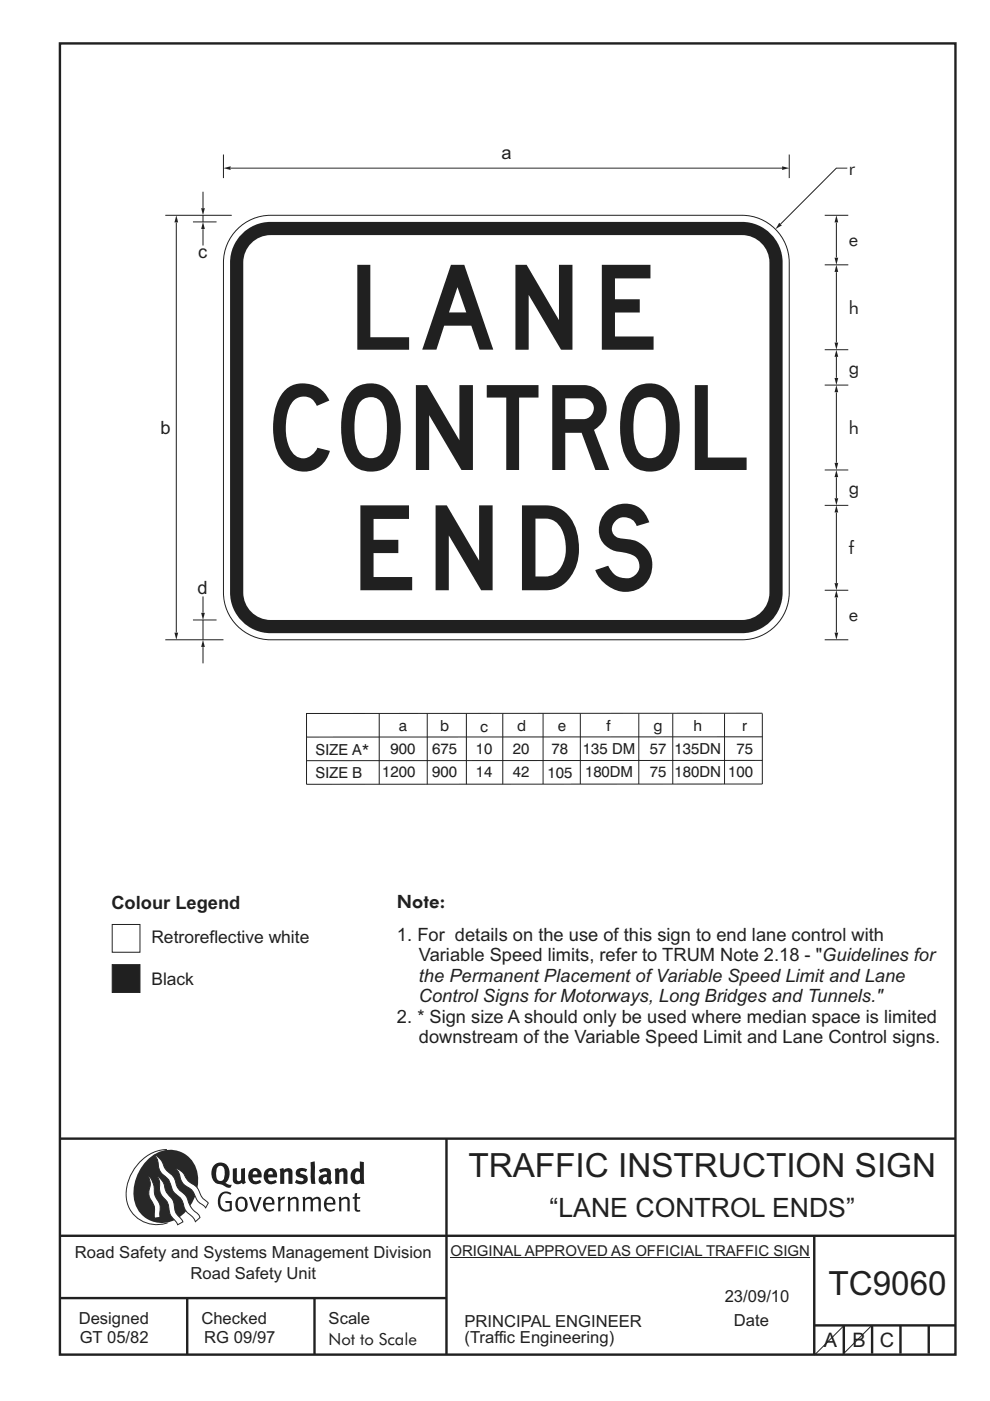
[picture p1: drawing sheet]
<svg xmlns="http://www.w3.org/2000/svg" width="210mm" height="297mm" viewBox="0 0 210 297" stroke-linecap="round" stroke-linejoin="round" font-family="sans-serif">
<g fill="none" stroke="#231f20" stroke-width=".51">
<path d="M12.7 9.2h190v278h-190zM12.7 241.4h190M94.7 241.4v45.8M12.7 262h190M12.7 275.2h82M39.7 275.2v12M66.7 275.2v12M172.7 262.2v25M172.7 281h30M179 281v6M185 281v6M191 281v6"/>
<path d="M197 281v6"/>
</g>
<path d="M95.5 266.7h76.3" fill="none" stroke="#231f20" stroke-width=".21"/>
<path d="M23.8 204.5h5.9v5.9h-5.9z" fill-rule="evenodd" fill="#231f20" stroke="#231f20" stroke-width=".21"/>
<path d="M23.8 196h5.9v5.9h-5.9z" fill-rule="evenodd" fill="#fff" stroke="#231f20" stroke-width=".21"/>
<path d="M35.4 243.7a9.3 9.3 0 0 0-8.6 8.6 6.5 6.5 0 0 0 8.8 7" fill="none" stroke="#2b2824" stroke-width=".21"/>
<path d="M31.4 245.8a6.1 6.1 0 0 1 6.8-1.6 6.1 6.1 0 0 1 3.8 5.7 9.5 9.5 0 0 1-5.9 9.2 6 6 0 0 1-7.8-6.3 10.3 10.3 0 0 1 3.1-7z" fill-rule="evenodd" fill="#2b2824"/>
<g fill="#fff" stroke="#2b2824" stroke-width=".21">
<path d="M31.6 249.4a1.47 1.47 0 0 1 .7 1.1l.4 1.5a4.1 4.1 0 0 0 1.1 3l.2 1.1v2l-1.2 .2-.1-1a3.9 3.9 0 0 0-.9-3.3 5 5 0 0 1 .1-2.9z" fill-rule="evenodd"/>
<path d="M37.2 247.7l.6 .2a4.2 4.2 0 0 1 1.9 2.3l1.1 .8a3.2 3.2 0 0 1 1.7 2.3l.6 .8 1.1 1-.6 1-.4-.5a3.8 3.8 0 0 1-2-2.6 4.6 4.6 0 0 0-2-1.7 5.1 5.1 0 0 1-1.3-2.8z" fill-rule="evenodd"/>
<path d="M32.8 244.9a3.4 3.4 0 0 1 2 2.5l.8 1a4.3 4.3 0 0 1 2 3.2l.6 .9a5 5 0 0 1 2.1 3.1l.7 .9a2.97 2.97 0 0 1 1.4 1.6l-1 .9a3.2 3.2 0 0 0-1.5-1.8l-.7-.9a4.6 4.6 0 0 0-2.2-3.3 4 4 0 0 1-1-2.4 4 4 0 0 0-1.6-1.7 3.6 3.6 0 0 1-.9-2.7z" fill-rule="evenodd"/>
<path d="M33.4 249.4l.8 .7 .6 1a4.4 4.4 0 0 0 1.7 3.1l.4 .9a3.9 3.9 0 0 0 1.6 3.4l.3 .6-1.1 .6a3.5 3.5 0 0 0-1.4-1.8l-.2-.5a5.9 5.9 0 0 0-1-3.1 3.6 3.6 0 0 1-1.2-3.5z" fill-rule="evenodd"/>
</g>
<g fill="#231f20">
<path d="M46.8 253.1a1.74 1.74 0 0 1 2.3-.1l-.2 .3a1.25 1.25 0 0 0-1.5-.2 1.25 1.25 0 0 0-.7 1.2 1.74 1.74 0 0 0 1.3 2.2l.7-.2v-1.2h-.8l-.1-.5h1.4v2a1.92 1.92 0 0 1-2.2 0 1.92 1.92 0 0 1-.8-2.1l.3-1z" fill-rule="evenodd"/>
<path d="M50.6 254.4a.84 .84 0 0 1 1-.1 .84 .84 0 0 1 .4 1 .84 .84 0 0 1-.3 1 .84 .84 0 0 1-1 0 2.32 2.32 0 0 1-.1-1.9zM50.3 254.1a1.93 1.93 0 0 0 .4 2.7 1.47 1.47 0 0 0 1.5-.4 1.47 1.47 0 0 0 .3-1.6 1.27 1.27 0 0 0-.9-1 1.27 1.27 0 0 0-1.3 .3z" fill-rule="evenodd"/>
<path d="M52.8 253.8l.5-.1 .9 2.6 .8-2.5h.5l-1.1 3.1h-.5z" fill-rule="evenodd"/>
<path d="M56.7 254.2a.72 .72 0 0 1 .8 .1 .72 .72 0 0 1 .2 .7h-1.4zM56.4 253.9a1.74 1.74 0 0 0 .5 3l1.1-.3 .1-.1-.1-.3a.96 .96 0 0 1-1.2 .2 .96 .96 0 0 1-.5-1h1.9a1.25 1.25 0 0 0-.4-1.4 1.25 1.25 0 0 0-1.4-.1z" fill-rule="evenodd"/>
<path d="M58.9 253.9l.5-.2 .1 .5 .4-.4 .6-.1-.2 .6a.67 .67 0 0 0-.8 .6v1.9h-.5z" fill-rule="evenodd"/>
<path d="M61 253.9l.4-.2 .2 .4a.93 .93 0 0 1 1-.4 .93 .93 0 0 1 .7 .8v2.3h-.5v-2.4a.83 .83 0 0 0-1.2 .2v2.2h-.5z" fill-rule="evenodd"/>
<path d="M64.2 253.8l.4-.1 .2 .4a.87 .87 0 0 1 .8-.4 .87 .87 0 0 1 .7 .5h.1a.89 .89 0 0 1 .9-.5 .89 .89 0 0 1 .7 .8v2.3h-.4l-.1-2.5a.87 .87 0 0 0-1.1 .3v2.2h-.5l-.1-2.5a.8 .8 0 0 0-1.1 .3v2.2h-.4z" fill-rule="evenodd"/>
<path d="M69.6 254.2a.72 .72 0 0 1 .8 .1 .72 .72 0 0 1 .2 .7h-1.3zM69.3 253.9a1.74 1.74 0 0 0 .6 3l1.1-.3 .1-.1-.2-.3a.96 .96 0 0 1-1.1 .2 .96 .96 0 0 1-.5-1h1.8a1.25 1.25 0 0 0-.4-1.4 1.25 1.25 0 0 0-1.4-.1z" fill-rule="evenodd"/>
<path d="M71.8 253.9l.5-.2 .2 .4a.93 .93 0 0 1 .9-.4 .93 .93 0 0 1 .8 .8v2.3h-.5l-.1-2.4a.83 .83 0 0 0-1.2 .2v2.2h-.5z" fill-rule="evenodd"/>
<path d="M75.3 253l.5-.1-.1 .9h.8l-.2 .4h-.6v2.2l.2 .1h.5v.3a.76 .76 0 0 1-1.2-.6v-2h-.4v-.4h.4z" fill-rule="evenodd"/>
<path d="M46.2 247.4l.4-.2a.95 .95 0 0 1 1.1 1.3v.3a1.13 1.13 0 0 1-1 1.6 1.39 1.39 0 0 1-.9-1.8l.2-.9zM45.6 246.8a2.61 2.61 0 0 0 .5 4.2l1.1 .2a1.66 1.66 0 0 0 1.7 .6l.3-.6h-.7l-.7-.4a2.7 2.7 0 0 0-.1-4.1 1.97 1.97 0 0 0-2.1 .1z" fill-rule="evenodd"/>
<path d="M49.4 247.8l.8-.2 .1 2.6 .3 .2 .5-.3v-2.3l.9-.2v2.6l.2 .5-.6 .4-.3-.3a1.12 1.12 0 0 1-1.3 .2 1.12 1.12 0 0 1-.6-1.1z" fill-rule="evenodd"/>
<path d="M53.8 248.4l.6-.1 .2 .7h-1zM53 248.2a1.74 1.74 0 0 0 .1 2.4 1.74 1.74 0 0 0 2.3 0l-.3-.5a.85 .85 0 0 1-.9 .3 .85 .85 0 0 1-.6-.8h1.9a1.47 1.47 0 0 0-.7-1.8 1.47 1.47 0 0 0-1.8 .4z" fill-rule="evenodd"/>
<path d="M57.1 248.4l.5-.1 .3 .7h-1zM56.2 248.2a1.74 1.74 0 0 0 .1 2.4 1.74 1.74 0 0 0 2.4 0l-.3-.5a.85 .85 0 0 1-1 .3 .85 .85 0 0 1-.5-.8h1.9a1.47 1.47 0 0 0-.7-1.8 1.47 1.47 0 0 0-1.9 .4z" fill-rule="evenodd"/>
<path d="M59.3 247.9l.8-.3 .2 .4a.99 .99 0 0 1 1.1-.3 .99 .99 0 0 1 .6 .9v2.4h-.8l-.1-2.5a.56 .56 0 0 0-.8 .2v2.3h-.9z" fill-rule="evenodd"/>
<path d="M62.9 248.1a1.97 1.97 0 0 1 2.3-.2l-.4 .6a.7 .7 0 0 0-1.1 .2l.4 .2a1.06 1.06 0 0 1 1.2 1 1.06 1.06 0 0 1-.9 1.1 2.32 2.32 0 0 1-1.8-.3l.3-.6 .1 .1a.86 .86 0 0 0 1.4-.1 .85 .85 0 0 0-.9-.5 .94 .94 0 0 1-.6-1.5z" fill-rule="evenodd"/>
<path d="M68.6 249.8l.7-.2v.7l-.6 .2-.2-.5zM67.6 248.1l.5 .6a1.1 1.1 0 0 1 1.2-.2v.5a1.27 1.27 0 0 0-1.3 .2 1.27 1.27 0 0 0-.3 1.4 1.24 1.24 0 0 0 1.9 .2l.4 .4 .4-.6a1.3 1.3 0 0 1-.2-1.4 1.22 1.22 0 0 0-.4-1.4 2.31 2.31 0 0 0-2.2 .3z" fill-rule="evenodd"/>
<path d="M71 247.9l.7-.3 .2 .4a.99 .99 0 0 1 1.1-.3 .99 .99 0 0 1 .7 .9v2.4h-.9v-2.5a.56 .56 0 0 0-.8 .2v2.3h-.9z" fill-rule="evenodd"/>
<path d="M75.6 248.4h.3l.4 .2v1.6l-.6 .2a1.49 1.49 0 0 1-.1-2zM76.3 246.2v1.7a1.43 1.43 0 0 0-1.5 .2 1.43 1.43 0 0 0-.4 1.4 1.33 1.33 0 0 0 .6 1.4 1.33 1.33 0 0 0 1.5-.1v.2h.8l-.1-4.6z" fill-rule="evenodd"/>
<path d="M65.9 246.4l.8-.2 .2 4.8h-.8l-.2-1.1z" fill-rule="evenodd"/>
</g>
<path d="M48.9 35.6h117" fill="none" stroke="#231f20" stroke-width=".21"/>
<g fill="#231f20">
<path d="M47.4 35.6l1.5-.3v.7z"/>
<path d="M165.9 35.3l1.5 .3-1.5 .4z"/>
</g>
<path d="M179.7 35.6h-2.3l-11.8 11.9" fill="none" stroke="#231f20" stroke-width=".21"/>
<path d="M165.3 47.2l.5 .6-1.3 .8z" fill="#231f20"/>
<path d="M177.4 126.7v7.4" fill="none" stroke="#231f20" stroke-width=".21"/>
<g fill="#231f20">
<path d="M177.4 125.1l.4 1.6h-.8z"/>
<path d="M177 134.1h.8l-.4 1.5z"/>
</g>
<path d="M177.4 47.2v7.4" fill="none" stroke="#231f20" stroke-width=".21"/>
<g fill="#231f20">
<path d="M177.4 45.6l.4 1.6h-.8z"/>
<path d="M177 54.6h.8l-.4 1.5z"/>
</g>
<path d="M177.4 101.2v4.4" fill="none" stroke="#231f20" stroke-width=".21"/>
<g fill="#231f20">
<path d="M177.4 99.6l.4 1.6h-.8z"/>
<path d="M177 105.6h.8l-.4 1.5z"/>
</g>
<path d="M177.4 75.7v4.4" fill="none" stroke="#231f20" stroke-width=".21"/>
<g fill="#231f20">
<path d="M177.4 74.1l.4 1.6h-.8z"/>
<path d="M177 80.1h.8l-.4 1.5z"/>
</g>
<path d="M177.4 108.7v14.9" fill="none" stroke="#231f20" stroke-width=".21"/>
<g fill="#231f20">
<path d="M177.4 107.1l.4 1.6h-.8z"/>
<path d="M177 123.6h.8l-.4 1.5z"/>
</g>
<path d="M177.4 83.2v14.9" fill="none" stroke="#231f20" stroke-width=".21"/>
<g fill="#231f20">
<path d="M177.4 81.6l.4 1.6h-.8z"/>
<path d="M177 98.1h.8l-.4 1.5z"/>
</g>
<path d="M177.4 57.7v14.9" fill="none" stroke="#231f20" stroke-width=".21"/>
<g fill="#231f20">
<path d="M177.4 56.1l.4 1.6h-.8z"/>
<path d="M177 72.6h.8l-.4 1.5z"/>
</g>
<path d="M174.9 45.6h5M174.9 56.1h5M174.9 74.1h5M174.9 99.6h5M174.9 81.6h5M174.9 107.1h5M174.9 135.6h5M174.9 125.1h5" fill="none" stroke="#231f20" stroke-width=".21"/>
<path d="M49.9 49a10 10 0 0 1 7.5-3.4h100a10 10 0 0 1 10 10.1v69.9a10 10 0 0 1-10 10h-100a10 10 0 0 1-10-10v-69.9a10 10 0 0 1 2.5-6.7z" fill-rule="evenodd" fill="#fff" stroke="#231f20" stroke-width=".21"/>
<path d="M51.3 49.6a8.6 8.6 0 0 1 6.1-2.6h100a8.6 8.6 0 0 1 8.6 8.7v69.9a8.6 8.6 0 0 1-8.6 8.6h-100a8.6 8.6 0 0 1-8.6-8.6v-69.9a8.6 8.6 0 0 1 2.5-6.1z" fill-rule="evenodd" fill="#231f20"/>
<path d="M167.4 32.8v5M35.1 45.6h14.1M35.1 135.6h12.3" fill="none" stroke="#231f20" stroke-width=".21"/>
<path d="M53.3 51.6a5.8 5.8 0 0 1 4.1-1.8h100a5.8 5.8 0 0 1 5.8 5.9v69.9a5.8 5.8 0 0 1-5.8 5.8h-100a5.8 5.8 0 0 1-5.8-5.8v-69.9a5.8 5.8 0 0 1 1.7-4.1z" fill-rule="evenodd" fill="#fff"/>
<path d="M43.1 126.4v3.5M43.1 131.4v4.2" fill="none" stroke="#231f20" stroke-width=".21"/>
<path d="M42.7 129.9h.7l-.3 1.5z" fill="#231f20"/>
<path d="M43.1 137.2v3.5" fill="none" stroke="#231f20" stroke-width=".21"/>
<path d="M43.1 135.6l.3 1.6h-.7z" fill="#231f20"/>
<path d="M43.1 40.6v3.5M43.1 45.6v1.4M40.9 131.4h5" fill="none" stroke="#231f20" stroke-width=".21"/>
<path d="M42.7 44.1h.7l-.3 1.5z" fill="#231f20"/>
<path d="M43.1 48.6v3.4" fill="none" stroke="#231f20" stroke-width=".21"/>
<path d="M43.1 47l.3 1.6h-.7z" fill="#231f20"/>
<path d="M47.4 32.8v5M37.4 47.2v86.9M40.9 47.1h5" fill="none" stroke="#231f20" stroke-width=".21"/>
<g fill="#231f20">
<path d="M37.4 45.6l.4 1.6h-.8z"/>
<path d="M37 134.1h.8l-.4 1.5z"/>
</g>
<g fill="none" stroke="#231f20" stroke-width=".21">
<path d="M80.4 151.3v15M90.6 151.3v15M98.9 151.3v15M106.6 151.3v15M115.2 151.3v14.9M123.1 151.3v14.9M135.5 151.3v14.9M142.7 151.3v14.9M153.7 151.3v14.9M161.7 151.2l-96.7 .1v15l96.7-.1v-14.9M161.7 156.2l-96.7 .1M161.7 161.2l-96.7 .1"/>
<path d="M178.9 281.2l-6.1 6.1M184.8 281.2l-6.2 6.1"/>
</g>
<g font-size="18" fill="#231f20">
<text x="75.8" y="74.1">LANE</text>
<text x="57.9" y="99.6">CONTROL</text>
<text x="76.4" y="125.1">ENDS</text>
</g>
<g font-size="7.1" fill="#231f20">
<text x="99.3" y="249.5">TRAFFIC INSTRUCTION SIGN</text>
<text x="175.7" y="274.6">TC9060</text>
</g>
<text font-size="5.6" fill="#231f20" x="116.6" y="258">“LANE CONTROL ENDS”</text>
<g font-size="4.2" fill="#231f20">
<text x="174.7" y="285.6">A</text>
<text x="180.8" y="285.6">B</text>
<text x="186.6" y="285.6">C</text>
</g>
<g font-size="3.9" fill="#231f20">
<text x="106.4" y="33.7">a</text>
<text x="180.1" y="37">r</text>
<text x="180.1" y="52.3">e</text>
<text x="42.1" y="54.8">c</text>
<text x="180.1" y="66.5">h</text>
<text x="180.1" y="79.2">g</text>
<text x="34.1" y="92.1">b</text>
<text x="180.1" y="92">h</text>
<text x="180.1" y="104.7">g</text>
<text x="180.1" y="117.5">f</text>
<text x="41.9" y="125.9">d</text>
<text x="180.1" y="131.8">e</text>
<text x="23.6" y="192.6">Colour Legend</text>
<text x="84.2" y="192.6">Note:</text>
<text x="84.2" y="199.5">1. For details on the use of this sign to end lane control with</text>
<text x="88.8" y="203.8">Variable Speed limits, refer to TRUM Note 2.18 - &quot;Guidelines for</text>
<text x="88.8" y="208.2">the Permanent Placement of Variable Speed Limit and Lane</text>
<text x="88.8" y="212.5">Control Signs for Motorways, Long Bridges and Tunnels.&quot;</text>
<text x="84.2" y="216.8">2. * Sign size A should only be used where median space is limited</text>
<text x="88.8" y="221.2">downstream of the Variable Speed Limit and Lane Control signs.</text>
</g>
<g font-size="3.7" fill="#231f20">
<text x="32.1" y="199.9">Retroreflective white</text>
<text x="32.1" y="208.8">Black</text>
</g>
<g font-size="3.5" fill="#231f20">
<text x="15.9" y="266.8">Road Safety and Systems Management Division</text>
<text x="40.4" y="271.1">Road Safety Unit</text>
<text x="16.7" y="280.7">Designed</text>
<text x="42.7" y="280.7">Checked</text>
<text x="69.7" y="280.7">Scale</text>
<text x="98.5" y="281.4">PRINCIPAL ENGINEER</text>
<text x="153.7" y="276.1">23/09/10</text>
<text x="155.7" y="281.2">Date</text>
<text x="16.9" y="284.8">GT 05/82</text>
<text x="43.3" y="284.8">RG 09/97</text>
<text x="69.7" y="285.2">Not to Scale</text>
<text x="98.5" y="284.8">(Traffic Engineering)</text>
</g>
<g font-size="3.2" fill="#231f20">
<text x="84.6" y="155.1">a</text>
<text x="93.3" y="155.1">b</text>
<text x="101.8" y="155.2">c</text>
<text x="109.7" y="155.1">d</text>
<text x="118.3" y="155.1">e</text>
<text x="128.6" y="155.1">f</text>
<text x="138.6" y="155.1">g</text>
<text x="147.1" y="155.1">h</text>
<text x="157.4" y="155.1">r</text>
<text x="66.9" y="160">SIZE A*</text>
<text x="82.8" y="159.8">900</text>
<text x="91.7" y="159.8">675</text>
<text x="100.9" y="159.8">10</text>
<text x="108.8" y="159.8">20</text>
<text x="117" y="160">78</text>
<text x="123.6" y="159.8">135 DM</text>
<text x="137.8" y="159.8">57</text>
<text x="143.1" y="159.8">135DN</text>
<text x="156.2" y="159.8">75</text>
<text x="66.9" y="165">SIZE B</text>
<text x="81.1" y="164.8">1200</text>
<text x="91.7" y="164.8">900</text>
<text x="100.9" y="164.8">14</text>
<text x="108.8" y="164.8">42</text>
<text x="116.1" y="165">105</text>
<text x="124.1" y="164.8">180DM</text>
<text x="137.8" y="164.8">75</text>
<text x="143.1" y="164.8">180DN</text>
<text x="154.4" y="164.8">100</text>
<text x="95.5" y="266.3">ORIGINAL APPROVED AS OFFICIAL TRAFFIC SIGN</text>
</g>
</svg>
